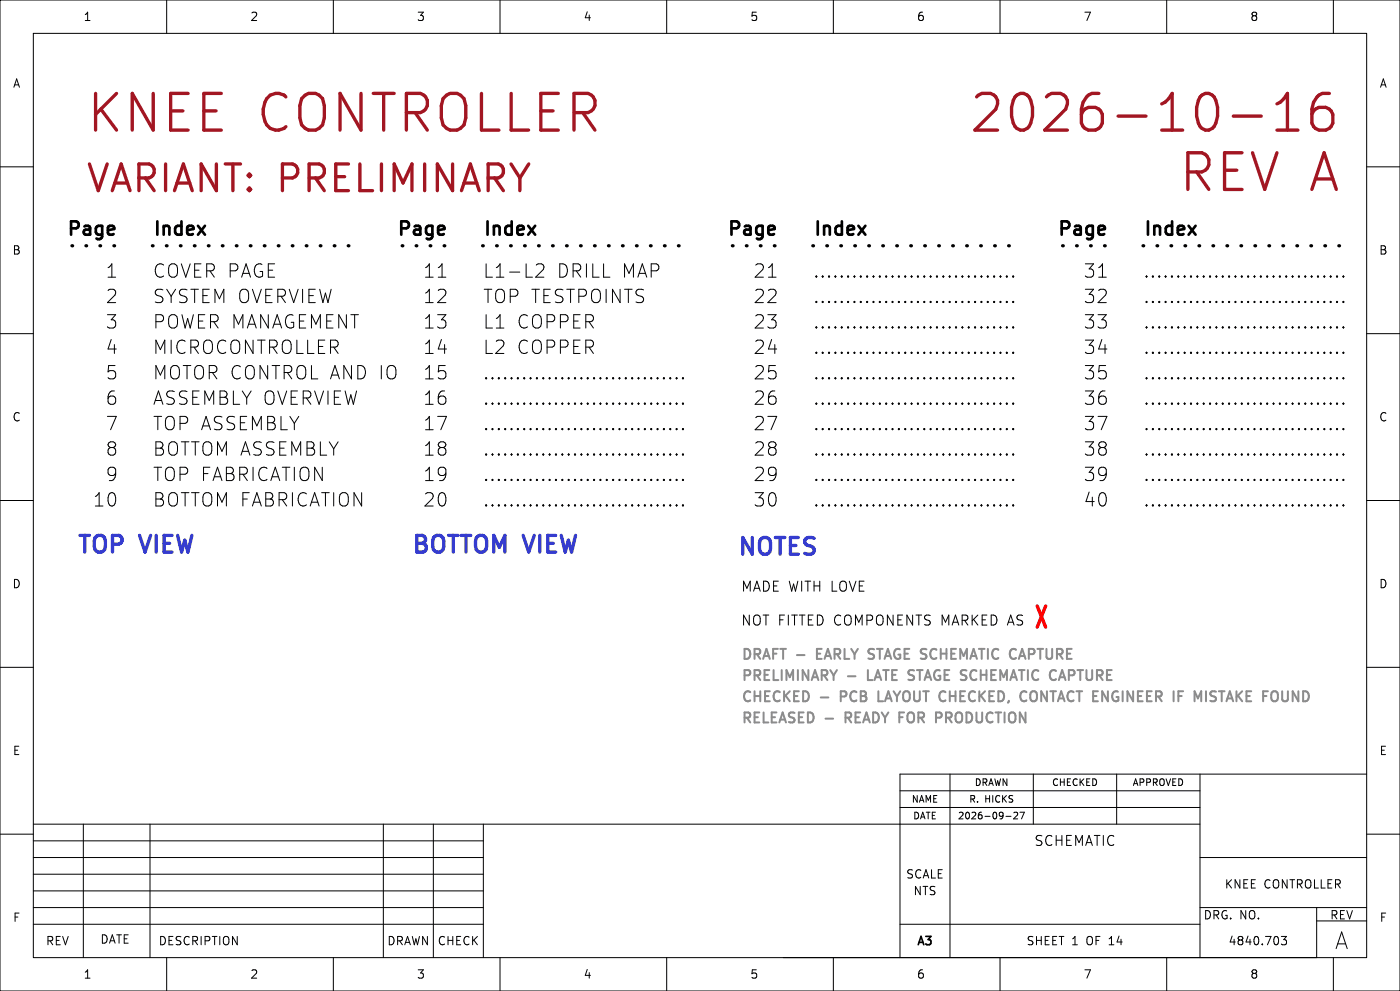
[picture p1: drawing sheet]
<svg xmlns="http://www.w3.org/2000/svg" width="420mm" height="297mm" viewBox="0 0 420 297" stroke-linecap="round" stroke-linejoin="round" font-family="sans-serif">
<g fill="none" stroke="#000" stroke-width=".3">
<path d="M0 0h420v297h-420zM10 10h400v277h-400zM50 0v10M100 0v10M150 0v10M200 0v10M250 0v10M300 0v10M350 0v10M400 0v10M0 50h10M410 50h10"/>
<path d="M160.9 79.5l.6-.4h.9a1.09 1.09 0 0 1 .6 1.7l-2.3 2.3h2.5M296.3 82.7v.4M296.3 90.3v.4M296.3 97.9v.4M296.3 97.9l.2 .2-.2 .2M296.3 97.9l-.2 .2 .2 .2M296.3 90.3l.2 .2-.2 .2M296.3 90.3l-.2 .2 .2 .2M296.3 82.7l.2 .2-.2 .2M296.3 82.7l-.2 .2 .2 .2M298.2 82.7v.4M298.2 90.3v.4"/>
<path d="M298.2 97.9v.4M298.2 97.9l.2 .2-.2 .2M298.2 97.9l-.2 .2 .2 .2M298.2 90.3l.2 .2-.2 .2M298.2 90.3l-.2 .2 .2 .2M298.2 82.7l.2 .2-.2 .2M298.2 82.7l-.2 .2 .2 .2M300.1 82.7v.4M300.1 90.3v.4M300.1 97.9v.4M300.1 97.9l.2 .2-.2 .2M300.1 97.9l-.2 .2 .2 .2"/>
<path d="M300.1 90.3l.2 .2-.2 .2M300.1 90.3l-.2 .2 .2 .2M300.1 82.7l.2 .2-.2 .2M300.1 82.7l-.2 .2 .2 .2M302 82.7v.4M302 90.3v.4M302 97.9v.4M302 97.9l.2 .2-.2 .2M302 97.9l-.2 .2 .2 .2M302 90.3l.2 .2-.2 .2M302 90.3l-.2 .2 .2 .2M302 82.7l.2 .2-.2 .2"/>
<path d="M302 82.7l-.2 .2 .2 .2M303.9 82.7v.4M303.9 90.3v.4M303.9 97.9v.4M303.9 90.3l.2 .2-.2 .2M303.9 90.3l-.1 .2 .1 .2M303.9 97.9l.2 .2-.2 .2M303.9 97.9l-.1 .2 .1 .2M303.9 82.7l.2 .2-.2 .2M303.9 82.7l-.1 .2 .1 .2M395.4 82.7v.4M395.4 90.3v.4"/>
<path d="M395.4 97.9v.4M395.4 97.9l.2 .2-.2 .2M395.4 97.9l-.2 .2 .2 .2M395.4 90.3l.2 .2-.2 .2M395.4 90.3l-.2 .2 .2 .2M395.4 82.7l.2 .2-.2 .2M395.4 82.7l-.2 .2 .2 .2M397.3 82.7v.4M397.3 90.3v.4M397.3 97.9v.4M397.3 97.9l.2 .2-.2 .2M397.3 97.9l-.2 .2 .2 .2"/>
<path d="M397.3 90.3l.2 .2-.2 .2M397.3 90.3l-.2 .2 .2 .2M397.3 82.7l.2 .2-.2 .2M397.3 82.7l-.2 .2 .2 .2M399.2 82.7v.4M399.2 90.3v.4M399.2 97.9v.4M399.2 97.9l.2 .2-.2 .2M399.2 97.9l-.2 .2 .2 .2M399.2 90.3l.2 .2-.2 .2M399.2 90.3l-.2 .2 .2 .2M399.2 82.7l.2 .2-.2 .2"/>
<path d="M399.2 82.7l-.2 .2 .2 .2M401.1 82.7v.4M401.1 90.3v.4M401.1 97.9v.4M401.1 97.9l.2 .2-.2 .2M401.1 97.9l-.2 .2 .2 .2M401.1 90.3l.2 .2-.2 .2M401.1 90.3l-.2 .2 .2 .2M401.1 82.7l.2 .2-.2 .2M401.1 82.7l-.2 .2 .2 .2M403 82.7v.4M403 90.3v.4"/>
<path d="M403 97.9v.4M403 97.9l.2 .2-.2 .2M403 97.9l-.2 .2 .2 .2M403 90.3l.2 .2-.2 .2M403 90.3l-.2 .2 .2 .2M403 82.7l.2 .2-.2 .2M403 82.7l-.2 .2 .2 .2M0 100h10M197.3 113.2v.4M197.3 113.2l.2 .2-.2 .2M197.3 113.2l-.2 .2 .2 .2M199.2 113.2v.4"/>
<path d="M199.2 113.2l.2 .2-.2 .2M199.2 113.2l-.2 .2 .2 .2M201.1 113.2v.4M201.1 113.2l.2 .2-.2 .2M201.1 113.2l-.2 .2 .2 .2M203 113.2v.4M203 113.2l.2 .2-.2 .2M203 113.2l-.2 .2 .2 .2M204.9 113.2l.2 .2-.2 .2M204.9 113.2l-.2 .2 .2 .2M204.9 113.2v.4M296.3 113.2l.2 .2-.2 .2"/>
<path d="M296.3 113.2l-.2 .2 .2 .2M296.3 105.6v.3M296.3 113.2v.4M296.3 105.6l.2 .1-.2 .2M296.3 105.6l-.2 .1 .2 .2M298.2 113.2l.2 .2-.2 .2M298.2 113.2l-.2 .2 .2 .2M298.2 105.6v.3M298.2 113.2v.4M298.2 105.6l.2 .1-.2 .2M298.2 105.6l-.2 .1 .2 .2M300.1 113.2l.2 .2-.2 .2"/>
<path d="M300.1 113.2l-.2 .2 .2 .2M300.1 105.6v.3M300.1 113.2v.4M300.1 105.6l.2 .1-.2 .2M300.1 105.6l-.2 .1 .2 .2M302 113.2l.2 .2-.2 .2M302 113.2l-.2 .2 .2 .2M302 105.6v.3M302 113.2v.4M302 105.6l.2 .1-.2 .2M302 105.6l-.2 .1 .2 .2M303.9 105.6l.2 .1-.2 .2"/>
<path d="M303.9 105.6l-.1 .1 .1 .2M303.9 113.2l.2 .2-.2 .2M303.9 113.2l-.1 .2 .1 .2M303.9 105.6v.3M303.9 113.2v.4M395.4 105.6v.3M395.4 113.2v.4M395.4 105.6l.2 .1-.2 .2M395.4 105.6l-.2 .1 .2 .2M395.4 113.2l.2 .2-.2 .2M395.4 113.2l-.2 .2 .2 .2M397.3 105.6v.3"/>
<path d="M397.3 113.2v.4M397.3 105.6l.2 .1-.2 .2M397.3 105.6l-.2 .1 .2 .2M397.3 113.2l.2 .2-.2 .2M397.3 113.2l-.2 .2 .2 .2M399.2 105.6v.3M399.2 113.2v.4M399.2 105.6l.2 .1-.2 .2M399.2 105.6l-.2 .1 .2 .2M399.2 113.2l.2 .2-.2 .2M399.2 113.2l-.2 .2 .2 .2M401.1 105.6v.3"/>
<path d="M401.1 113.2v.4M401.1 105.6l.2 .1-.2 .2M401.1 105.6l-.2 .1 .2 .2M401.1 113.2l.2 .2-.2 .2M401.1 113.2l-.2 .2 .2 .2M403 105.6v.3M403 113.2v.4M403 113.2l.2 .2-.2 .2M403 113.2l-.2 .2 .2 .2M403 105.6l.2 .1-.2 .2M403 105.6l-.2 .1 .2 .2M410 100h10"/>
<path d="M197.3 136l.2 .2-.2 .2M197.3 120.8l.2 .2-.2 .2M197.3 120.8l-.2 .2 .2 .2M197.3 120.8v.4M197.3 128.4v.4M197.3 136v.4M197.3 128.4l.2 .2-.2 .2M197.3 128.4l-.2 .2 .2 .2M197.3 136l-.2 .2 .2 .2M199.2 120.8l.2 .2-.2 .2M199.2 120.8l-.2 .2 .2 .2M199.2 120.8v.4"/>
<path d="M199.2 128.4v.4M199.2 136v.4M199.2 128.4l.2 .2-.2 .2M199.2 128.4l-.2 .2 .2 .2M199.2 136l.2 .2-.2 .2M199.2 136l-.2 .2 .2 .2M201.1 120.8l.2 .2-.2 .2M201.1 120.8l-.2 .2 .2 .2M201.1 120.8v.4M201.1 128.4v.4M201.1 136v.4M201.1 128.4l.2 .2-.2 .2"/>
<path d="M201.1 128.4l-.2 .2 .2 .2M201.1 136l.2 .2-.2 .2M201.1 136l-.2 .2 .2 .2M203 120.8l.2 .2-.2 .2M203 120.8l-.2 .2 .2 .2M203 120.8v.4M203 128.4v.4M203 136v.4M203 128.4l.2 .2-.2 .2M203 128.4l-.2 .2 .2 .2M203 136l.2 .2-.2 .2M203 136l-.2 .2 .2 .2"/>
<path d="M204.9 128.4l.2 .2-.2 .2M204.9 128.4l-.2 .2 .2 .2M204.9 120.8l.2 .2-.2 .2M204.9 120.8l-.2 .2 .2 .2M204.9 120.8v.4M204.9 128.4v.4M204.9 136v.4M204.9 136l.2 .2-.2 .2M204.9 136l-.2 .2 .2 .2M296.3 120.8v.4M296.3 128.4v.4M296.3 136v.4"/>
<path d="M296.3 120.8l.2 .2-.2 .2M296.3 120.8l-.2 .2 .2 .2M296.3 128.4l.2 .2-.2 .2M296.3 128.4l-.2 .2 .2 .2M296.3 136l.2 .2-.2 .2M296.3 136l-.2 .2 .2 .2M298.2 120.8v.4M298.2 128.4v.4M298.2 136v.4M298.2 128.4l.2 .2-.2 .2M298.2 128.4l-.2 .2 .2 .2M298.2 136l.2 .2-.2 .2"/>
<path d="M298.2 136l-.2 .2 .2 .2M298.2 120.8l.2 .2-.2 .2M298.2 120.8l-.2 .2 .2 .2M300.1 120.8v.4M300.1 128.4v.4M300.1 136v.4M300.1 128.4l.2 .2-.2 .2M300.1 128.4l-.2 .2 .2 .2M300.1 136l.2 .2-.2 .2M300.1 136l-.2 .2 .2 .2M300.1 120.8l.2 .2-.2 .2M300.1 120.8l-.2 .2 .2 .2"/>
<path d="M302 120.8v.4M302 128.4v.4M302 136v.4M302 128.4l.2 .2-.2 .2M302 128.4l-.2 .2 .2 .2M302 136l.2 .2-.2 .2M302 136l-.2 .2 .2 .2M302 120.8l.2 .2-.2 .2M302 120.8l-.2 .2 .2 .2M303.9 120.8l.2 .2-.2 .2M303.9 120.8l-.1 .2 .1 .2M303.9 120.8v.4"/>
<path d="M303.9 128.4v.4M303.9 136v.4M303.9 136l-.1 .2 .1 .2M303.9 128.4l.2 .2-.2 .2M303.9 128.4l-.1 .2 .1 .2M303.9 136l.2 .2-.2 .2M395.4 128.4l.2 .2-.2 .2M395.4 128.4l-.2 .2 .2 .2M395.4 120.8v.4M395.4 128.4v.4M395.4 136v.4M395.4 120.8l.2 .2-.2 .2"/>
<path d="M395.4 136l.2 .2-.2 .2M395.4 136l-.2 .2 .2 .2M395.4 120.8l-.2 .2 .2 .2M397.3 128.4l.2 .2-.2 .2M397.3 128.4l-.2 .2 .2 .2M397.3 120.8v.4M397.3 128.4v.4M397.3 136v.4M397.3 120.8l.2 .2-.2 .2M397.3 120.8l-.2 .2 .2 .2M397.3 136l.2 .2-.2 .2M397.3 136l-.2 .2 .2 .2"/>
<path d="M399.2 128.4l.2 .2-.2 .2M399.2 128.4l-.2 .2 .2 .2M399.2 120.8v.4M399.2 128.4v.4M399.2 136v.4M399.2 120.8l.2 .2-.2 .2M399.2 120.8l-.2 .2 .2 .2M399.2 136l.2 .2-.2 .2M399.2 136l-.2 .2 .2 .2M401.1 128.4l.2 .2-.2 .2M401.1 128.4l-.2 .2 .2 .2M401.1 120.8v.4"/>
<path d="M401.1 128.4v.4M401.1 136v.4M401.1 120.8l.2 .2-.2 .2M401.1 120.8l-.2 .2 .2 .2M401.1 136l.2 .2-.2 .2M401.1 136l-.2 .2 .2 .2M403 136l.2 .2-.2 .2M403 120.8l.2 .2-.2 .2M403 120.8l-.2 .2 .2 .2M403 128.4l.2 .2-.2 .2M403 128.4l-.2 .2 .2 .2M403 120.8v.4"/>
<path d="M403 128.4v.4M403 136v.4M403 136l-.2 .2 .2 .2M0 150h10M197.3 143.7v.3M197.3 151.3v.4M197.3 143.7l.2 .1-.2 .2M197.3 143.7l-.2 .1 .2 .2M197.3 151.3l.2 .2-.2 .2M197.3 151.3l-.2 .2 .2 .2M199.2 143.7v.3M199.2 151.3v.4"/>
<path d="M199.2 143.7l.2 .1-.2 .2M199.2 143.7l-.2 .1 .2 .2M199.2 151.3l.2 .2-.2 .2M199.2 151.3l-.2 .2 .2 .2M201.1 143.7v.3M201.1 151.3v.4M201.1 143.7l.2 .1-.2 .2M201.1 143.7l-.2 .1 .2 .2M201.1 151.3l.2 .2-.2 .2M201.1 151.3l-.2 .2 .2 .2M203 143.7v.3M203 151.3v.4"/>
<path d="M203 143.7l.2 .1-.2 .2M203 143.7l-.2 .1 .2 .2M203 151.3l.2 .2-.2 .2M203 151.3l-.2 .2 .2 .2M204.9 143.7l.2 .1-.2 .2M204.9 143.7v.3M204.9 151.3v.4M204.9 151.3l.2 .2-.2 .2M204.9 151.3l-.2 .2 .2 .2M204.9 143.7l-.2 .1 .2 .2M296.3 143.7v.3M296.3 151.3v.4"/>
<path d="M296.3 151.3l.2 .2-.2 .2M296.3 151.3l-.2 .2 .2 .2M296.3 143.7l-.2 .1 .2 .2M296.3 143.7l.2 .1-.2 .2M298.2 143.7v.3M298.2 151.3v.4M298.2 151.3l.2 .2-.2 .2M298.2 151.3l-.2 .2 .2 .2M298.2 143.7l.2 .1-.2 .2M298.2 143.7l-.2 .1 .2 .2M300.1 143.7v.3M300.1 151.3v.4"/>
<path d="M300.1 151.3l.2 .2-.2 .2M300.1 151.3l-.2 .2 .2 .2M300.1 143.7l.2 .1-.2 .2M300.1 143.7l-.2 .1 .2 .2M302 143.7v.3M302 151.3v.4M302 151.3l.2 .2-.2 .2M302 151.3l-.2 .2 .2 .2M302 143.7l.2 .1-.2 .2M302 143.7l-.2 .1 .2 .2M303.9 143.7v.3M303.9 151.3v.4"/>
<path d="M303.9 143.7l.2 .1-.2 .2M303.9 143.7l-.1 .1 .1 .2M303.9 151.3l.2 .2-.2 .2M303.9 151.3l-.1 .2 .1 .2M395.4 143.7v.3M395.4 151.3v.4M395.4 151.3l.2 .2-.2 .2M395.4 151.3l-.2 .2 .2 .2M395.4 143.7l.2 .1-.2 .2M395.4 143.7l-.2 .1 .2 .2M397.3 143.7v.3M397.3 151.3v.4"/>
<path d="M397.3 151.3l.2 .2-.2 .2M397.3 151.3l-.2 .2 .2 .2M397.3 143.7l.2 .1-.2 .2M397.3 143.7l-.2 .1 .2 .2M399.2 143.7v.3M399.2 151.3v.4M399.2 151.3l.2 .2-.2 .2M399.2 151.3l-.2 .2 .2 .2M399.2 143.7l.2 .1-.2 .2M399.2 143.7l-.2 .1 .2 .2M401.1 143.7v.3M401.1 151.3v.4"/>
<path d="M401.1 151.3l.2 .2-.2 .2M401.1 151.3l-.2 .2 .2 .2M401.1 143.7l.2 .1-.2 .2M401.1 143.7l-.2 .1 .2 .2M403 143.7v.3M403 151.3v.4M403 143.7l.2 .1-.2 .2M403 151.3l.2 .2-.2 .2M403 151.3l-.2 .2 .2 .2M403 143.7l-.2 .1 .2 .2M410 150h10M0 200h10"/>
<path d="M410 200h10M270 237h90M285 232v55M310 232v15M335 232v15M360 232v55M410 232h-140v55M0 250h10M10 247h350M10 257h135M10 252h135M25 247v40"/>
<path d="M45 247v40M115 247v40M130 247v40M145 247v40M270 242h90M301.8 244.7h1.5M304.2 243.6l.7-.2 .4 .6-1.2 1.4h1.2M306 243.4h1.3l-.9 2M360 257h50M410 250h10M10 277h135M10 272h135"/>
<path d="M10 267h135M10 262h135M270 277h90M360 272h50M395 272v15h-160M395 276h15M50 287v10M100 287v10M150 287v10M200 287v10M250 287v10M300 287v10"/>
<path d="M350 287v10M384.4 280.7h1.5l-.8 .9 .7 .2v1.1l-.3 .3h-.7l-.4-.3M400 287v10"/>
</g>
<path d="M21.6 73.7h14M45.7 73.7h61M120.6 73.7h14M144.8 73.7h60.9M219.7 73.7h14M243.8 73.7h61M318.8 73.7h13.9M342.9 73.7h61" fill="none" stroke="#000" stroke-width="1" stroke-dasharray=".2 4"/>
<path d="M311.1 181.6l2.6 6.4M313.7 181.6l-2.6 6.4" fill="none" stroke="#f00" stroke-width="1"/>
<path d="M22.9 166.4h46.9v72.3h-46.9zM123.2 166.4h44.4v69.1h-44.4z" fill="none" stroke="#fff" stroke-width=".3"/>
<g fill="none" stroke="#8c8c8c" stroke-width=".6">
<path d="M245.1 195.9h1M246.5 194.5h-1.4v3h1.4M305.6 197.5l1-3 1 3M305.9 196.6h1.5M252.2 208.7h1.2M253.4 207.2h-1.2v3M253.6 215.1h1.2M254.8 213.5h-1.2v3M260.4 200.8v3h1.4M263.5 210.2h1.4M282.4 213.8v1M310.4 207.2a1.01 1.01 0 0 0-1.3 1v1a1.01 1.01 0 0 0 1.3 1"/>
<path d="M317.6 203.8l1-3 1 3M317.9 203h1.5M364.2 208.7l.6 .6-.2 .6-.4 .3M364.4 207.2l.4 .1M365.6 207.2h1.8"/>
</g>
<path d="M370 34.8h8.4M383.1 39h6.3M383.1 31.1l1-.5 1.1-1 1-1.6v11M398.8 28a3.9 3.9 0 0 0-4.7 2.6l-.5 2.1v4.2l.5 1 1.5 1.1h2.1l1.6-1.1 .5-1v-2.6l-1-1.6-1.1-.5h-2.1l-1 .5-1 1.6" fill="none" stroke="#a21622" stroke-width="1"/>
<g font-size="15.3" fill="#a21622">
<text x="25.4" y="40.4">KNEE CONTROLLER</text>
<text x="290.7" y="40.4">2026-10-16</text>
<text x="353.6" y="58.2">REV A</text>
</g>
<text font-size="11.1" fill="#a21622" x="25.4" y="58.2">VARIANT: PRELIMINARY</text>
<g font-size="7" fill="#353ccf">
<text x="22.9" y="166.1">TOP</text>
<text x="42.7" y="166.1">VIEW</text>
<text x="123.2" y="166.1">BOTTOM VIEW</text>
<text x="221" y="166.8">NOTES</text>
</g>
<text font-size="7" x="400.6" y="284.7">A</text>
<g font-size="5.6">
<text x="19.3" y="70.9">Page</text>
<text x="45.7" y="70.9">Index</text>
<text x="118.4" y="70.9">Page</text>
<text x="144.8" y="70.9">Index</text>
<text x="217.4" y="70.9">Page</text>
<text x="243.8" y="70.9">Index</text>
<text x="316.5" y="70.9">Page</text>
<text x="342.9" y="70.9">Index</text>
<text x="32.1" y="83.6">1</text>
<text x="45.7" y="83.6">COVER PAGE</text>
<text x="127.3" y="83.6">11</text>
<text x="144.8" y="83.6">L1-L2</text>
<text x="166.5" y="83.6">DRILL MAP</text>
<text x="226.4" y="83.6">21</text>
<text x="243.8" y="83.6">................................</text>
<text x="325.5" y="83.6">31</text>
<text x="342.9" y="83.6">................................</text>
<text x="32.1" y="91.2">2</text>
<text x="45.7" y="91.2">SYSTEM OVERVIEW</text>
<text x="127.3" y="91.2">12</text>
<text x="144.8" y="91.2">TOP TESTPOINTS</text>
<text x="226.4" y="91.2">22</text>
<text x="243.8" y="91.2">................................</text>
<text x="325.5" y="91.2">32</text>
<text x="342.9" y="91.2">................................</text>
<text x="32.1" y="98.8">3</text>
<text x="45.7" y="98.8">POWER MANAGEMENT</text>
<text x="127.3" y="98.8">13</text>
<text x="144.8" y="98.8">L1 COPPER</text>
<text x="226.4" y="98.8">23</text>
<text x="243.8" y="98.8">................................</text>
<text x="325.5" y="98.8">33</text>
<text x="342.9" y="98.8">................................</text>
<text x="32.1" y="106.4">4</text>
<text x="45.7" y="106.4">MICROCONTROLLER</text>
<text x="127.3" y="106.4">14</text>
<text x="144.8" y="106.4">L2 COPPER</text>
<text x="226.4" y="106.4">24</text>
<text x="243.8" y="106.4">................................</text>
<text x="325.5" y="106.4">34</text>
<text x="342.9" y="106.4">................................</text>
<text x="32.1" y="114.1">5</text>
<text x="45.7" y="114.1">MOTOR CONTROL AND IO</text>
<text x="127.3" y="114.1">15</text>
<text x="144.8" y="114.1">................................</text>
<text x="226.4" y="114.1">25</text>
<text x="243.8" y="114.1">................................</text>
<text x="325.5" y="114.1">35</text>
<text x="342.9" y="114.1">................................</text>
<text x="32.1" y="121.7">6</text>
<text x="45.7" y="121.7">ASSEMBLY OVERVIEW</text>
<text x="127.3" y="121.7">16</text>
<text x="144.8" y="121.7">................................</text>
<text x="226.4" y="121.7">26</text>
<text x="243.8" y="121.7">................................</text>
<text x="325.5" y="121.7">36</text>
<text x="342.9" y="121.7">................................</text>
<text x="32.1" y="129.3">7</text>
<text x="45.7" y="129.3">TOP ASSEMBLY</text>
<text x="127.3" y="129.3">17</text>
<text x="144.8" y="129.3">................................</text>
<text x="226.4" y="129.3">27</text>
<text x="243.8" y="129.3">................................</text>
<text x="325.5" y="129.3">37</text>
<text x="342.9" y="129.3">................................</text>
<text x="32.1" y="136.9">8</text>
<text x="45.7" y="136.9">BOTTOM ASSEMBLY</text>
<text x="127.3" y="136.9">18</text>
<text x="144.8" y="136.9">................................</text>
<text x="226.4" y="136.9">28</text>
<text x="243.8" y="136.9">................................</text>
<text x="325.5" y="136.9">38</text>
<text x="342.9" y="136.9">................................</text>
<text x="32.1" y="144.5">9</text>
<text x="45.7" y="144.5">TOP FABRICATION</text>
<text x="127.3" y="144.5">19</text>
<text x="144.8" y="144.5">................................</text>
<text x="226.4" y="144.5">29</text>
<text x="243.8" y="144.5">................................</text>
<text x="325.5" y="144.5">39</text>
<text x="342.9" y="144.5">................................</text>
<text x="28.3" y="152.2">10</text>
<text x="45.7" y="152.2">BOTTOM FABRICATION</text>
<text x="127.3" y="152.2">20</text>
<text x="144.8" y="152.2">................................</text>
<text x="226.4" y="152.2">30</text>
<text x="243.8" y="152.2">................................</text>
<text x="325.5" y="152.2">40</text>
<text x="342.9" y="152.2">................................</text>
</g>
<g font-size="4.2">
<text x="222.2" y="177.6">MADE WITH LOVE</text>
<text x="222.2" y="187.7">NOT FITTED COMPONENTS MARKED AS</text>
<text x="310.3" y="253.7">SCHEMATIC</text>
</g>
<g font-size="4.2" fill="#8c8c8c">
<text x="222.2" y="197.9">DRAFT -</text>
<text x="246.4" y="197.9">EARLY STAGE SCHEMATIC</text>
<text x="308" y="197.9">CAPTURE</text>
<text x="222.2" y="204.2">PRELIMINARY</text>
<text x="254.5" y="204.2">-</text>
<text x="261.7" y="204.2">LATE STAGE SCHEMATIC</text>
<text x="320" y="204.2">CAPTURE</text>
<text x="222.2" y="210.6">CHECKED</text>
<text x="246.3" y="210.6">-</text>
<text x="253.5" y="210.6">PCB</text>
<text x="266" y="210.6">LAYOUT CHECKED,</text>
<text x="311.1" y="210.6">CONTACT ENGINEER</text>
<text x="359.4" y="210.6">IF</text>
<text x="366.9" y="210.6">MISTAKE</text>
<text x="388.6" y="210.6">FOUND</text>
<text x="222.2" y="216.9">RELEASED -</text>
<text x="254.9" y="216.9">READY FOR</text>
<text x="284.5" y="216.9">PRODUCTION</text>
</g>
<g font-size="3.5">
<text x="25" y="6.5">1</text>
<text x="75" y="6.5">2</text>
<text x="125" y="6.5">3</text>
<text x="175" y="6.5">4</text>
<text x="225" y="6.5">5</text>
<text x="275" y="6.5">6</text>
<text x="325" y="6.5">7</text>
<text x="375" y="6.5">8</text>
<text x="3.9" y="26.5">A</text>
<text x="413.9" y="26.5">A</text>
<text x="3.8" y="76.5">B</text>
<text x="413.8" y="76.5">B</text>
<text x="3.8" y="126.5">C</text>
<text x="413.8" y="126.5">C</text>
<text x="3.8" y="176.5">D</text>
<text x="413.8" y="176.5">D</text>
<text x="3.9" y="226.5">E</text>
<text x="413.9" y="226.5">E</text>
<text x="271.9" y="263.5">SCALE</text>
<text x="274.1" y="268.5">NTS</text>
<text x="367.5" y="266.5">KNEE CONTROLLER</text>
<text x="361" y="275.7">DRG. NO.</text>
<text x="399.1" y="275.7">REV</text>
<text x="3.9" y="276.5">F</text>
<text x="413.9" y="276.5">F</text>
<text x="13.8" y="283.5">REV</text>
<text x="30.1" y="283">DATE</text>
<text x="47.5" y="283.5">DESCRIPTION</text>
<text x="116.2" y="283.5">DRAWN</text>
<text x="131.3" y="283.5">CHECK</text>
<text x="274.7" y="284">A3</text>
<text x="308" y="283.5">SHEET 1 OF 14</text>
<text x="368.6" y="283.5">4840.703</text>
<text x="25" y="293.5">1</text>
<text x="75" y="293.5">2</text>
<text x="125" y="293.5">3</text>
<text x="175" y="293.5">4</text>
<text x="225" y="293.5">5</text>
<text x="275" y="293.5">6</text>
<text x="325" y="293.5">7</text>
<text x="375" y="293.5">8</text>
</g>
<g font-size="2.8">
<text x="292.4" y="235.7">DRAWN</text>
<text x="315.6" y="235.7">CHECKED</text>
<text x="339.8" y="235.7">APPROVED</text>
<text x="273.5" y="240.7">NAME</text>
<text x="273.9" y="245.7">DATE</text>
<text x="287.4" y="245.7">2026-09-27</text>
<text x="290.7" y="240.7">R. HICKS</text>
</g>
</svg>
